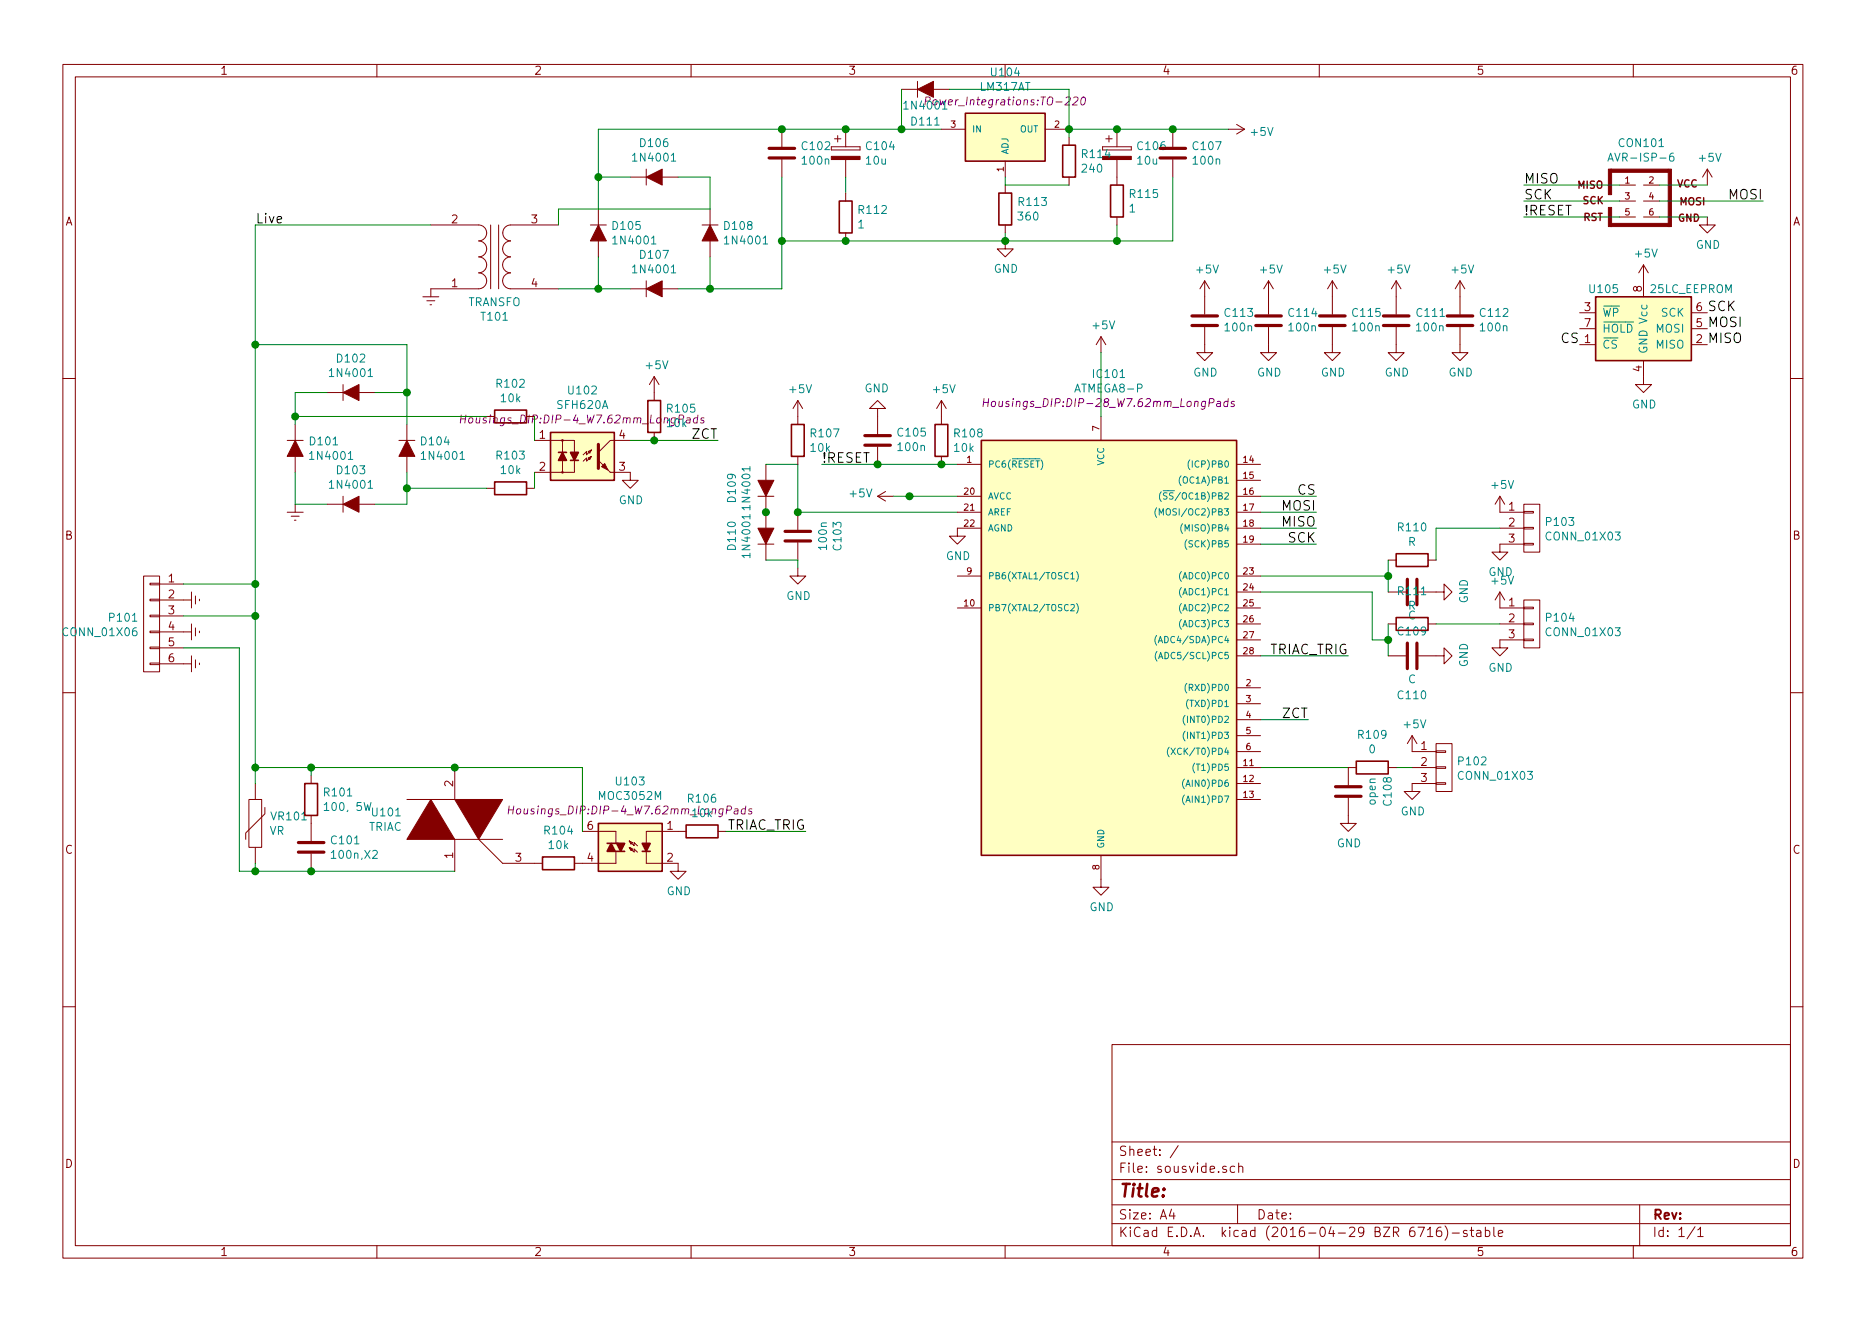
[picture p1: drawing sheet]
<svg xmlns="http://www.w3.org/2000/svg" width="297mm" height="210mm" viewBox="0 0 297 210" stroke-linecap="round" stroke-linejoin="round" font-family="sans-serif">
<g fill="none" stroke="#840000" stroke-width=".16">
<path d="M10 10.3h277v189.9h-277zM12 12.2h273v186.1h-273zM60 10.3v1.9M110 10.3v1.9M143.5 14.2h2.5M146 12.9v2.6M148.6 14.2h2.5M160 10.3v1.9M196.8 19.8l1.3 .8M210 10.3v1.9M260 10.3v1.9M68.6 35.8h7.6a1.27 1.27 0 0 1 1.3 1.3 1.27 1.27 0 0 1-1.3 1.2 1.27 1.27 0 0 1 1.3 1.3 1.27 1.27 0 0 1-1.3 1.3 1.27 1.27 0 0 1 1.3 1.3 1.27 1.27 0 0 1-1.3 1.2 1.27 1.27 0 0 1 1.3 1.3 1.27 1.27 0 0 1-1.3 1.3h-7.6v1.2"/>
<path d="M78.1 35.8v10.2M79.4 35.8v10.2M88.9 35.8h-7.6a1.27 1.27 0 0 0-1.3 1.3 1.27 1.27 0 0 0 1.3 1.2 1.27 1.27 0 0 0-1.3 1.3 1.27 1.27 0 0 0 1.3 1.3 1.27 1.27 0 0 0-1.3 1.3 1.27 1.27 0 0 0 1.3 1.2 1.27 1.27 0 0 0-1.3 1.3 1.27 1.27 0 0 0 1.3 1.3h7.6M94 35.8h2.5M95.2 33.3v2.5M95.2 38.3v2.6M100.3 28.2h2.6M102.9 26.9v2.6M105.4 28.2h2.5M111.8 35.8h2.5M113 33.3v2.5M113 38.3v2.6"/>
<path d="M124.5 20.6v2.8M124.5 25.4v2.8M132.3 23.9h4.6zM132.3 23.4h4.6zM132.8 22.1h1.1M133.3 21.6v1M134.6 20.6v2.8M134.6 25.4v2.8M134.6 30.7v1.3M134.6 37.1v1.2M136.9 23.4v.5zM149.9 20.6h3.8"/>
<path d="M160 38.3v1.3h1.3l-1.3 1.3-1.3-1.3h1.3M160 25.6v2.6M160 29.5v1.2M160 35.8v1.3M166.4 20.6h3.8M170.2 21.8v1.3M170.2 28.2v1.3M175.5 23.9h4.6zM175.5 23.4h4.6zM176 22.1h1M176.5 21.6v1M177.8 20.6v2.8"/>
<path d="M177.8 25.4v4.1M177.8 34.5v1.3M180.1 23.4v.5zM186.7 20.6v2.8M186.7 25.4v2.8M195.6 20.6h2.5M198.1 20.6l-1.3 .7M257.8 29.5h2.5M257.8 32h2.5M257.8 34.5h2.5M261.6 29.5h2.6M261.6 32h2.6"/>
<path d="M261.6 34.5h2.6M271.8 34.5v1.3h1.2l-1.2 1.3-1.3-1.3h1.3M271.8 26.9l-.8 1.3M271.8 26.9v2.6M271.8 26.9l.7 1.3M67.3 47.2h2.5M67.9 47.9h1.3M68.5 48.5h.2M100.3 46h2.6M102.9 44.7v2.5M104.1 59.9v3.8M104.1 59.9l-.7 1.3"/>
<path d="M104.1 59.9l.8 1.3M105.4 46h2.5M175.3 53.6l-.8 1.3M175.3 53.6v2.5M175.3 53.6l.7 1.3M191.8 52.1v4h1.2l-1.2 1.3-1.3-1.3h1.3M191.8 44.7v5.3M191.8 44.7l-.8 1.3M191.8 44.7l.7 1.3M201.9 52.1v4h1.3l-1.3 1.3-1.2-1.3h1.2M201.9 44.7v5.3M201.9 44.7l-.7 1.3"/>
<path d="M201.9 44.7l.8 1.3M212.1 52.1v4h1.3l-1.3 1.3-1.3-1.3h1.3M212.1 44.7v5.3M212.1 44.7l-.8 1.3M212.1 44.7l.8 1.3M222.2 52.1v4h1.3l-1.3 1.3-1.2-1.3h1.2M222.2 44.7v5.3M222.2 44.7l-.7 1.3M222.2 44.7l.8 1.3M232.4 52.1v4h1.3l-1.3 1.3-1.3-1.3h1.3M232.4 44.7v5.3M232.4 44.7l-.8 1.3"/>
<path d="M232.4 44.7l.8 1.3M251.5 54.9h2.5M251.5 49.8h2.5M251.5 52.3h2.5M261.6 57.4v3.8h1.3l-1.3 1.3-1.3-1.3h1.3M261.6 42.2v5M261.6 42.2l-.7 1.2M261.6 42.2l.8 1.2M269.2 54.9h2.6M269.2 49.8h2.6M269.2 52.3h2.6M10 60.2h2"/>
<path d="M45.7 70.1h2.6M47 67.6v2.5M47 72.6v2.6M52.1 62.5h2.5M54.6 61.2v2.5M54.6 79v2.5M57.1 62.5h2.6M63.5 70.1h2.5M64.8 67.6v2.5M64.8 72.6v2.6M77.5 77.7h1.2M83.8 77.7h1.3"/>
<path d="M85.1 70.1h6.3v1.9M89.5 70.1v1.9M89.5 73.3v1.9M91.4 73.3v1.9h-6.3M93.6 71.9l.5-.3-.2 .5zM94.1 71.6l-.7 .8v-.5l-.6 .5M94.1 72.6l-.2 .5-.3-.2 .5-.3-.7 .8v-.5l-.6 .5M97.2 75.2h3.1v1.2h1.3l-1.3 1.3-1.2-1.3h1.2M100.3 70.1h-3.1l-2 1.9M104.1 68.8v1.3M120.6 79h2.6M121.9 73.9v2.5"/>
<path d="M121.9 79v5.1M127 63.7v3.9M127 72.6v1.3M127 63.7l-.8 1.3M127 63.7l.8 1.3M139.7 65h1.3l-1.3-1.3-1.3 1.3h1.3v4.1M139.7 79l1.3 .8M139.7 79h2.5M139.7 71.1v2.8M141 78.2l-1.3 .8M149.9 63.7v3.9M149.9 72.6v1.3"/>
<path d="M149.9 63.7l-.8 1.3M149.9 63.7l.7 1.3M152.4 79h3.8M152.4 73.9h3.8M175.3 66.3v3.8M196.8 79h3.9M196.8 73.9h3.9M196.8 76.4h3.9M238.8 79v2.5h3.8M238.8 79l-.8 1.3M238.8 79l.7 1.3M285 60.2h2"/>
<path d="M22.9 91.7h2.5v15.2h-2.5zM23.9 97.9h1.5v.3h-1.5zM23.9 95.4h1.5v.2h-1.5zM23.9 92.8h1.5v.3h-1.5zM25.4 93h3.8M25.4 95.5h5.1M25.4 98h3.8M30.5 94.2v2.6M30.5 99.3v2.5M31.1 94.9v1.2M31.1 99.9v1.3M31.7 95.4v.2"/>
<path d="M45.7 81.5h2.6M46.4 82.2h1.2M46.9 82.8h.2M47 80.3v1.2M52.1 80.3h2.5M57.1 80.3h2.6M120.6 86.6h2.6M121.9 86.6v2.5M127 90.4v1.3h1.3l-1.3 1.3-1.3-1.3h1.3M127 81.5v2.8M127 86.4v2.7M152.4 81.5h3.8"/>
<path d="M152.4 91.7h3.8M152.4 96.8h3.8M156.2 84.1h-3.8v1.2h1.3l-1.3 1.3-1.3-1.3h1.3M196.8 81.5h3.9M196.8 86.6h3.9M196.8 94.2h3.9M196.8 99.3h3.9M196.8 91.7h3.9M196.8 96.8h3.9M196.8 84.1h3.9M221 89.1h1.2M221 94.2h2.8"/>
<path d="M221 99.3h1.2M225.8 94.2h4.1v-1.2l1.2 1.2-1.2 1.3v-1.3M227.3 89.1h1.3M227.3 99.3h1.3M238.8 99.3h3.8M238.8 94.2v2.6h3.8M238.8 84.1h3.8M238.8 94.2l-.8 1.3M238.8 94.2l.7 1.3M242.6 99.2h1.5v.2h-1.5zM242.6 96.6h1.5v.3h-1.5zM242.6 95.5h2.5v7.6h-2.5z"/>
<path d="M242.6 86.5h1.5v.2h-1.5zM242.6 83.9h1.5v.3h-1.5zM242.6 81.4h1.5v.3h-1.5zM242.6 80.3h2.5v7.6h-2.5zM242.6 86.6h-3.8v1.3h1.2l-1.2 1.2-1.3-1.2h1.3M10 110.3h2M23.9 105.5h1.5v.3h-1.5zM23.9 103h1.5v.2h-1.5zM23.9 100.5h1.5v.2h-1.5zM25.4 100.6h5.1M25.4 103.1h3.8M25.4 105.7h5.1"/>
<path d="M30.5 104.4v2.5M31.1 105v1.3M31.7 100.5v.2M31.7 105.5v.3M196.8 104.4h3.9M196.8 109.5h3.9M196.8 112h3.9M196.8 114.5h3.9M196.8 117.1h3.9M196.8 119.6h3.9M196.8 101.8h3.9M221 104.4h2.8"/>
<path d="M224.8 117.1v2.5h3.8M224.8 117.1l-.8 1.3M224.8 117.1l.8 1.3M225.8 104.4h4.1v-1.3l1.2 1.3-1.2 1.3v-1.3M228.6 119.5h1.5v.3h-1.5zM228.6 118.4h2.5v7.6h-2.5zM242.6 101.7h1.5v.3h-1.5zM242.6 101.8h-3.8v1.3h1.2l-1.2 1.3-1.3-1.3h1.3M285 110.3h2M39.6 127.2h2.1v7.7h-2.1zM40.6 124.7v2.5M40.6 134.9v2.5"/>
<path d="M42.2 128.5v1l-3.1 3.1v1M49.5 123.4v1.3M49.5 129.8v4.1M49.5 135.9v2.8M72.4 122.2v5h-7.6M76.2 133.6l3.8 3.8h6.4M80 133.6h-7.6v5.1M92.7 132.3h5.3v1.9M98 135.5v1.9h-6.6M100.2 133.9l.7 .7v-.5l.6 .5M100.2 133.9l.5 .2-.3 .3zM100.2 134.9l.2 .5 .3-.3-.5-.2 .7 .7v-.5l.6 .5"/>
<path d="M102.9 135.5v1.9h5v1.3h1.3l-1.3 1.2-1.2-1.2h1.2M109.2 132.3h-6.3v1.9M114.3 132.3h1.3M175.3 136.1v5.1h1.2l-1.2 1.3-1.3-1.3h1.3M196.8 127.2h3.9M196.8 122.2h3.9M196.8 124.7h3.9M214.6 127v4.1h1.3l-1.3 1.2-1.2-1.2h1.2M215.9 122.2h-1.3v2.8M221 122.2h1.2M224.8 122.2h3.8M228.6 124.6h1.5v.2h-1.5z"/>
<path d="M228.6 122h1.5v.3h-1.5zM228.6 124.7h-3.8v1.3h1.3l-1.3 1.2-1.3-1.2h1.3M10 160.2h2M177 166.3h108v32h-108zM285 160.2h2M60 198.3v1.9M110 198.3v1.9M160 198.3v1.9M177 194.8h108M177 191.8h108M177 187.8h108M177 181.8h108"/>
<path d="M186.5 192.5l-.4 1h1M186.8 193v1M187.6 182.3l-1.3 2M195.2 185.7a.37 .37 0 0 0-.6 .1l.1 .2 .5 .2 .1 .1-.3 .3-.4-.1M196.5 185.7l-.4-.1-.3 .3 .1 .6 .2 .1 .4-.1M197 191.8v3M197.2 185.7h.1a.37 .37 0 0 1 .5 .1v.8M197.2 185.1v1.5M210 198.3v1.9M225.7 195.3h1l-.6 1.5M227.2 195.8l.5-.5v1.5M227.2 196.8h.9"/>
<path d="M229.4 195.3a.62 .62 0 0 0-.7 .7v.5a.48 .48 0 0 0 .7 .2 .61 .61 0 0 0 0-.7l-.4-.1-.3 .3M230 195.1a1.71 1.71 0 0 1 0 2.3M231.2 196.3h1.1M233.5 195.9l-.4-.1-.2 .3a.5 .5 0 0 0 .6 .3v.3h-.6M234 195.8h.6M234.2 195.3v1.3l.1 .1 .3 .1M235.1 195.9h.6v.9M235.7 196.2l-.5 .1a.29 .29 0 0 0-.2 .2 .29 .29 0 0 0 .2 .3l.5-.1M236.4 195.9l.5-.1 .3 .3-.1 .6-.2 .1-.5-.1M236.4 195.3v1.5M237.8 195.3v1.3l.2 .2M238.5 196.3l.7-.1-.1-.3-.4-.1-.2 .2 .1 .7h.5"/>
<path d="M260 198.3v1.9M261 191.8v6.5M269.8 195.2l-1.2 2M270.3 195.8l.4-.5v1.5M270.3 196.8h.8"/>
<circle cx="89.5" cy="70.1" r=".13"/>
<circle cx="89.5" cy="75.2" r=".13"/>
</g>
<g fill="#840000" stroke="#840000" stroke-width=".16">
<path d="M72.4 127.2h7.6l-3.8 6.4z"/>
<path d="M68.6 127.2l3.8 6.4h-7.6z"/>
<path d="M95.2 73.3l2 1.9z"/>
<path d="M95.8 74.3l.5-.5 .5 1z"/>
<path d="M47 70.1l1.3 2.5h-2.6z"/>
<path d="M64.8 70.1l1.2 2.5h-2.5z"/>
<path d="M54.6 62.5l2.5-1.3v2.5z"/>
<path d="M54.6 80.3l2.5-1.3v2.5z"/>
<path d="M95.2 35.8l1.3 2.5h-2.5z"/>
<path d="M113 35.8l1.3 2.5h-2.5z"/>
<path d="M102.9 28.2l2.5-1.3v2.6z"/>
<path d="M102.9 46l2.5-1.3v2.5z"/>
<path d="M132.3 24.9h4.6v.5h-4.6z"/>
<path d="M175.5 24.9h4.6v.5h-4.6z"/>
<path d="M256.4 35.6h9.4v.5h-9.4z"/>
<path d="M256.4 26.9h9.2v.5h-9.2z"/>
<path d="M256 33h.5v3.1h-.5z"/>
<path d="M256 26.9h.5v4.1h-.5z"/>
<path d="M265.6 26.9h.5v9.2h-.5z"/>
<path d="M120.6 84.1h2.6l-1.3 2.5z"/>
<path d="M120.6 76.4h2.6l-1.3 2.6z"/>
<path d="M146 14.2l2.6-1.3v2.6z"/>
</g>
<g fill="#ffffc2" stroke="#ffffc2" stroke-width=".16">
<path d="M95.2 131.1h10.2v7.6h-10.2z"/>
<path d="M87.6 68.8h10.2v7.6h-10.2z"/>
<path d="M254 47.2h15.2v10.2h-15.2z"/>
<path d="M156.2 70.1h40.6v66h-40.6z"/>
<path d="M153.7 18h12.7v7.6h-12.7z"/>
</g>
<g fill="none" stroke="#840000" stroke-width=".25">
<path d="M153.7 18h12.7v7.6h-12.7zM133.6 32h2v5.1h-2zM159 30.7h2v5.1h-2zM169.2 23.1h2v5.1h-2zM176.8 29.5h2v5h-2zM254 47.2h15.2v10.2h-15.2zM78.7 65.3h5.1v2h-5.1zM78.7 76.7h5.1v2h-5.1zM87.6 68.8h10.2v7.6h-10.2zM88.9 72h1.3M90.8 73.3h1.3M103.1 63.7h2.1v5.1h-2.1z"/>
<path d="M126 67.6h2v5h-2zM148.8 67.6h2.1v5h-2.1zM156.2 70.1h40.6v66h-40.6zM222.2 88.1h5.1v2.1h-5.1zM222.2 98.3h5.1v2h-5.1zM48.5 124.7h2v5.1h-2zM86.4 136.4h5v2h-5zM95.2 131.1h10.2v7.6h-10.2zM96.6 134.2h1.8M97.7 135.5h1.7M102.2 135.5h1.3M109.2 131.3h5.1v2h-5.1z"/>
<path d="M215.9 121.2h5.1v2h-5.1z"/>
</g>
<g fill="#840000" stroke="#840000" stroke-width=".25">
<path d="M102.2 134.2h1.3l-.6 1.3z"/>
<path d="M98.2 134.2h1.2l-.6 1.3z"/>
<path d="M97.3 134.2l.6 1.3h-1.3z"/>
<path d="M89.5 72l.7 1.3h-1.3z"/>
<path d="M90.8 72h1.3l-.7 1.3z"/>
</g>
<g fill="none" stroke="#840084" stroke-width=".16">
<path d="M147.3 16.1l.6-.1 .2-.4-.2-.2h-.5l-.2 1.3M170.9 15.6l.5-.2 .2 .2v.2l-.1 .2-.8 .7h.8M172.2 15.6l.3-.2a.75 .75 0 0 1-.2 1.3l-.2-.2-.1-.3zM73.4 66.7h.7M73.4 66.1l-.1 1.2M74.2 66.1l-.2 1.2M109.3 66.5h.5v.8M109.9 66.8h-.5a.26 .26 0 0 0-.2 .3 .26 .26 0 0 0 .2 .2h.4M111 66.5h-.3l-.3 .2v.4l.1 .2h.4M111.1 66.1l-.2 1.2M112.1 66.5a.32 .32 0 0 0-.5 .2v.1l.3 .1 .2 .3-.2 .1h-.4M156.6 64.1h.7"/>
<path d="M156.6 63.4l-.1 1.3M157.4 63.4l-.2 1.3M193.8 63.9h.5l-.1 .8M194.3 64.2h-.4a.25 .25 0 0 0-.3 .3 .25 .25 0 0 0 .2 .2h.4M195.5 63.9h-.4l-.3 .2v.4l.1 .2h.5M195.5 63.4l-.1 1.3M196.5 63.9a.33 .33 0 0 0-.5 .2v.1l.4 .2 .1 .1-.2 .2h-.4M81 128.9h.7M81.1 128.3l-.2 1.3M81.8 128.3l-.2 1.3M117 128.8h.4v.8M117.5 129l-.4 .1a.26 .26 0 0 0-.2 .2 .26 .26 0 0 0 .1 .3l.4-.1"/>
<path d="M118.7 128.8l-.4-.1-.3 .3v.3l.1 .2h.5M118.7 128.3l-.1 1.3M119.7 128.8a.32 .32 0 0 0-.5 .1v.2h.3l.2 .3-.2 .2-.4-.1"/>
</g>
<g fill="none" stroke="#840000" stroke-width=".51">
<path d="M122.4 25.1h4.1M122.4 23.6h4.1M184.7 25.1h4M184.7 23.6h4M189.7 50.3h4.1M189.7 51.8h4.1M199.9 50.3h4.1M199.9 51.8h4.1M210.1 50.3h4M210.1 51.8h4M220.2 50.3h4.1M220.2 51.8h4.1"/>
<path d="M230.4 50.3h4M230.4 51.8h4M95.2 70.7v3.8M137.7 69.3h4M137.7 70.9h4M125 84.6h4M125 86.1h4M224 92.2v4.1M225.6 92.2v4.1M224 102.4v4M225.6 102.4v4M47.5 135.6h4.1"/>
<path d="M47.5 134.1h4.1M212.6 125.2h4.1M212.6 126.7h4.1"/>
</g>
<g fill="none" stroke="#008484" stroke-width=".16">
<path d="M103.7 38.8h.7M106.9 25.6h.7M121.5 38.8h.7M256 25.6l.4-1.2 .4 1.2M256.1 25.3h.6M266.4 24.4l-.4 .1a.87 .87 0 0 0 0 1.1l.4-.1v-.5l-.4-.1-.2 .2M58.6 59.9h.7M106.9 43.4h.7M55.4 73.1h.8M58.6 77.7h.7M73.2 73.1h.7M119.4 74.3v.7"/>
<path d="M184.9 78.3a1.2 1.2 0 0 0 0 1.5M185.2 78.1h.8M185.8 78.5h-.6v.3l.5 .2 .1 .2-.2 .2h-.4M188 75.7a1.13 1.13 0 0 0 0 1.6M189.4 73.2a1.2 1.2 0 0 0 0 1.5M119.4 81.9v.7M170.5 91.4l.2-.3v1M170.5 96.3l.3-.1 .2 .1v.2l-.6 .7h.6M170.5 92.1h.5M171.4 91a1.2 1.2 0 0 1 0 1.5M171.4 96.1a1.2 1.2 0 0 1 0 1.5M184.1 80.8a1.2 1.2 0 0 0 0 1.6"/>
<path d="M184.5 82v-1l.4 .7 .3-.7v1M188.1 91a1.13 1.13 0 0 0 0 1.5M188.1 93.5a1.13 1.13 0 0 0 0 1.6M188.1 96.1a1.13 1.13 0 0 0 0 1.5M188.1 98.6a1.13 1.13 0 0 0 0 1.5M188.2 83.4a1.2 1.2 0 0 0 0 1.5M188.9 85.9a1.2 1.2 0 0 0 0 1.5M184.1 101.1a1.2 1.2 0 0 0 0 1.6M184.2 103.7a1.2 1.2 0 0 0 0 1.5M184.4 102.3l.3-1 .4 1M184.4 104.8l.4-1 .3 1M184.5 102h.5"/>
<path d="M184.5 104.5h.5M186.1 118.9a1.2 1.2 0 0 0 0 1.6M186.4 119.1l.7 1M187.1 119.1l-.7 1M188.6 113.8a1.13 1.13 0 0 0 0 1.6M188.6 116.4a1.13 1.13 0 0 0 0 1.5M188.9 108.8a1.2 1.2 0 0 0 0 1.5M189.2 111.3a1.2 1.2 0 0 0 0 1.5M188.5 124a1.13 1.13 0 0 0 0 1.5M188.5 126.5a1.13 1.13 0 0 0 0 1.6M190.2 121.5a1.2 1.2 0 0 0 0 1.5"/>
</g>
<g fill="none" stroke="#008400" stroke-width=".16">
<path d="M143.5 14.2v6.4M151.1 14.2h19.1v7.6M68.6 35.8h-28v88.9M95.2 28.2h5.1M107.9 28.2h5.1v5.1h-24.1v2.5M124.5 28.2v17.8h-16.6M134.6 28.2v2.5M149.9 20.6h-54.7v12.7M160 28.2v1.3h10.2M160 37.1v1.2M170.2 20.6h25.4M177.8 35.8v2.5"/>
<path d="M186.7 28.2v10.1h-62.2M242.6 29.5h15.2M242.6 32h15.2M242.6 34.5h15.2M264.2 29.5h7.6M264.2 32h16.5M264.2 34.5h7.6M40.6 54.9h24.2v12.7M88.9 46h11.4M95.2 40.9v5.1M113 40.9v5.1M175.3 56.1v10.2"/>
<path d="M47 75.2v5.1h5.1M47 66.3h30.5M52.1 62.5h-5.1v5.1M59.7 62.5h5.1M64.8 75.2v5.1h-5.1M64.8 77.7h12.7M85.1 66.3v3.8M85.1 75.2v2.5M100.3 70.1h14M121.9 73.9h5.1v7.6h25.4M130.8 73.9h21.6M142.2 79h10.2"/>
<path d="M200.7 79h8.8M29.2 98h11.4M29.2 93h11.4M121.9 89.1h5.1v1.3M200.7 81.5h8.8M200.7 84.1h8.8M200.7 86.6h8.8M200.7 91.7h20.3M200.7 94.2h17.7v7.6h2.6M221 89.1v5.1M221 99.3v5.1M228.6 99.3h10.2"/>
<path d="M238.8 84.1h-10.2v5M29.2 103.1h8.9v35.6h34.3M200.7 114.5h7.6M200.7 104.4h13.9M40.6 122.2h52.1v10.1M40.6 137.4v1.3M49.5 122.2v1.2M115.6 132.3h12.7M200.7 122.2h13.9M222.2 122.2h2.6"/>
</g>
<g fill="#008400" stroke="#008400" stroke-width=".25">
<circle cx="95.3" cy="46" r=".51"/>
<circle cx="95.3" cy="28.2" r=".51"/>
<circle cx="113" cy="46" r=".51"/>
<circle cx="124.5" cy="20.6" r=".51"/>
<circle cx="134.6" cy="20.6" r=".51"/>
<circle cx="160" cy="38.3" r=".51"/>
<circle cx="186.7" cy="20.6" r=".51"/>
<circle cx="144.8" cy="79" r=".51"/>
<circle cx="149.9" cy="73.9" r=".51"/>
<circle cx="64.8" cy="77.7" r=".51"/>
<circle cx="47" cy="66.3" r=".51"/>
<circle cx="104.1" cy="70.1" r=".51"/>
<circle cx="72.4" cy="122.2" r=".51"/>
<circle cx="49.5" cy="122.2" r=".51"/>
<circle cx="49.5" cy="138.7" r=".51"/>
<circle cx="40.6" cy="122.2" r=".51"/>
<circle cx="40.6" cy="138.7" r=".51"/>
<circle cx="40.6" cy="93" r=".51"/>
<circle cx="40.6" cy="54.9" r=".51"/>
<circle cx="64.8" cy="62.5" r=".51"/>
<circle cx="139.7" cy="73.9" r=".51"/>
<circle cx="127" cy="81.5" r=".51"/>
<circle cx="121.9" cy="81.5" r=".51"/>
<circle cx="221" cy="91.7" r=".51"/>
<circle cx="221" cy="101.8" r=".51"/>
<circle cx="40.6" cy="98" r=".51"/>
<circle cx="177.8" cy="20.6" r=".51"/>
<circle cx="170.2" cy="20.6" r=".51"/>
<circle cx="143.5" cy="20.6" r=".51"/>
<circle cx="177.8" cy="38.3" r=".51"/>
<circle cx="124.5" cy="38.3" r=".51"/>
<circle cx="134.6" cy="38.3" r=".51"/>
</g>
<text font-size="2.8" fill="#840000" x="178" y="190.5">Title:</text>
<g font-size="2.1">
<text x="242.6" y="29.2">MISO</text>
<text x="40.6" y="35.6">Live</text>
<text x="242.6" y="31.7">SCK</text>
<text x="242.6" y="34.3">!RESET</text>
<text x="275.2" y="31.7">MOSI</text>
<text x="271.8" y="49.5">SCK</text>
<text x="271.8" y="52.1">MOSI</text>
<text x="248.5" y="54.6">CS</text>
<text x="271.8" y="54.6">MISO</text>
<text x="110.2" y="69.8">ZCT</text>
<text x="130.8" y="73.7">!RESET</text>
<text x="204.1" y="81.3">MOSI</text>
<text x="204.1" y="83.8">MISO</text>
<text x="206.6" y="78.7">CS</text>
<text x="205.1" y="86.4">SCK</text>
<text x="201.9" y="104.1">TRIAC_TRIG</text>
<text x="204.2" y="114.3">ZCT</text>
<text x="115.5" y="132.1">TRIAC_TRIG</text>
</g>
<g font-size="2.1" fill="#840000">
<text x="178" y="184">Sheet: /</text>
<text x="178" y="186.7">File: sousvide.sch</text>
<text x="178" y="196.9">KiCad E.D.A. kicad (2016-04-29 BZR 6716)-stable</text>
<text x="178" y="194.1">Size: A4</text>
<text x="200" y="194.1">Date:</text>
<text x="263" y="194.1">Rev:</text>
<text x="263" y="196.9">Id: 1/1</text>
</g>
<g font-size="1.8" fill="#840000">
<text x="35" y="11.9">1</text>
<text x="85" y="11.9">2</text>
<text x="135" y="11.9">3</text>
<text x="185" y="11.9">4</text>
<text x="235" y="11.9">5</text>
<text x="285" y="11.9">6</text>
<text x="127.8" y="23.9">C102</text>
<text x="10.4" y="35.9">A</text>
<text x="71.9" y="35.6">2</text>
<text x="84.6" y="35.6">3</text>
<text x="285.4" y="35.9">A</text>
<text x="71.9" y="45.7">1</text>
<text x="84.6" y="45.7">4</text>
<text x="261.4" y="46.5" transform="rotate(-90 261.4 46.5)">8</text>
<text x="252.2" y="49.5">3</text>
<text x="252.2" y="52.1">7</text>
<text x="270" y="52.1">5</text>
<text x="270" y="49.5">6</text>
<text x="252.2" y="54.6">1</text>
<text x="261.4" y="59.2" transform="rotate(-90 261.4 59.2)">4</text>
<text x="270" y="54.6">2</text>
<text x="74.8" y="67.4">Housings_DIP:DIP-4_W7.62mm_LongPads</text>
<text x="85.9" y="69.8">1</text>
<text x="98.6" y="69.8">4</text>
<text x="85.9" y="74.9">2</text>
<text x="98.6" y="74.9">3</text>
<text x="240.2" y="81.3">1</text>
<text x="240.2" y="83.8">2</text>
<text x="10.4" y="85.9">B</text>
<text x="240.2" y="86.4">3</text>
<text x="285.4" y="85.9">B</text>
<text x="26.8" y="92.7">1</text>
<text x="26.8" y="95.2">2</text>
<text x="26.8" y="97.8">3</text>
<text x="26.8" y="100.3">4</text>
<text x="240.2" y="96.5">1</text>
<text x="240.2" y="99.1">2</text>
<text x="240.2" y="101.6">3</text>
<text x="26.8" y="102.9">5</text>
<text x="26.8" y="105.4">6</text>
<text x="226.2" y="119.4">1</text>
<text x="72.1" y="125.2" transform="rotate(-90 72.1 125.2)">2</text>
<text x="226.2" y="121.9">2</text>
<text x="226.2" y="124.5">3</text>
<text x="10.4" y="135.9">C</text>
<text x="72.1" y="136.6" transform="rotate(-90 72.1 136.6)">1</text>
<text x="82.1" y="137.2">3</text>
<text x="93.5" y="137.2">4</text>
<text x="93.5" y="132.1">6</text>
<text x="106.2" y="132.1">1</text>
<text x="106.2" y="137.2">2</text>
<text x="285.4" y="135.9">C</text>
<text x="10.4" y="185.9">D</text>
<text x="285.4" y="185.9">D</text>
<text x="35" y="199.9">1</text>
<text x="85" y="199.9">2</text>
<text x="135" y="199.9">3</text>
<text x="185" y="199.9">4</text>
<text x="235" y="199.9">5</text>
<text x="285" y="199.9">6</text>
</g>
<g font-size="1.8" fill="#008484">
<text x="144.2" y="17.4">1N4001</text>
<text x="148.5" y="16.8">Power_Integrations:TO-220</text>
<text x="156.1" y="14.5">LM317AT</text>
<text x="157.9" y="12.2">U104</text>
<text x="102" y="23.4">D106</text>
<text x="138" y="23.9">C104</text>
<text x="145.2" y="20">D111</text>
<text x="181.2" y="23.9">C106</text>
<text x="190" y="23.9">C107</text>
<text x="199.2" y="21.6">+5V</text>
<text x="257.9" y="23.4">CON101</text>
<text x="101" y="25.7">1N4001</text>
<text x="127.8" y="26.2">100n</text>
<text x="137.9" y="26.2">10u</text>
<text x="172.4" y="25.2">R114</text>
<text x="172.4" y="27.5">240</text>
<text x="181.1" y="26.2">10u</text>
<text x="190.1" y="26.2">100n</text>
<text x="256.9" y="25.7">AVR-ISP-6</text>
<text x="270.6" y="25.7">+5V</text>
<text x="136.8" y="34.1">R112</text>
<text x="162.2" y="35.1">360</text>
<text x="162.3" y="32.8">R113</text>
<text x="179.8" y="33.8">1</text>
<text x="180" y="31.5">R115</text>
<text x="97.6" y="36.6">D105</text>
<text x="97.9" y="38.9">1N4001</text>
<text x="102" y="41.2">D107</text>
<text x="115.4" y="36.6">D108</text>
<text x="115.7" y="38.9">1N4001</text>
<text x="136.6" y="36.4">1</text>
<text x="260.4" y="41">+5V</text>
<text x="270" y="39.6">GND</text>
<text x="101" y="43.5">1N4001</text>
<text x="158.2" y="43.4">GND</text>
<text x="190.6" y="43.5">+5V</text>
<text x="200.7" y="43.5">+5V</text>
<text x="210.9" y="43.5">+5V</text>
<text x="221" y="43.5">+5V</text>
<text x="231.2" y="43.5">+5V</text>
<text x="253.2" y="46.7">U105</text>
<text x="262.8" y="46.7">25LC_EEPROM</text>
<text x="74.5" y="48.7">TRANSFO</text>
<text x="76.7" y="51">T101</text>
<text x="174" y="52.4">+5V</text>
<text x="195.1" y="50.4">C113</text>
<text x="195.1" y="52.8">100n</text>
<text x="205.3" y="50.4">C114</text>
<text x="205.3" y="52.8">100n</text>
<text x="215.4" y="50.4">C115</text>
<text x="215.5" y="52.8">100n</text>
<text x="225.6" y="52.8">100n</text>
<text x="225.7" y="50.4">C111</text>
<text x="235.7" y="50.4">C112</text>
<text x="235.8" y="52.8">100n</text>
<text x="255" y="50.4">WP</text>
<text x="255" y="53">HOLD</text>
<text x="263.7" y="53">MOSI</text>
<text x="264.5" y="50.4">SCK</text>
<text x="53.8" y="57.7">D102</text>
<text x="102.9" y="58.8">+5V</text>
<text x="189.9" y="59.9">GND</text>
<text x="200.1" y="59.9">GND</text>
<text x="210.3" y="59.9">GND</text>
<text x="220.4" y="59.9">GND</text>
<text x="230.6" y="59.9">GND</text>
<text x="255" y="55.5">CS</text>
<text x="262.3" y="56.4" transform="rotate(-90 262.3 56.4)">GND Vcc</text>
<text x="263.7" y="55.5">MISO</text>
<text x="52.8" y="60">1N4001</text>
<text x="79.2" y="61.7">R102</text>
<text x="79.8" y="64">10k</text>
<text x="88.8" y="65.1">SFH620A</text>
<text x="90.6" y="62.8">U102</text>
<text x="106.3" y="65.7">R105</text>
<text x="125.8" y="62.6">+5V</text>
<text x="137.6" y="62.5">GND</text>
<text x="148.6" y="62.6">+5V</text>
<text x="171.3" y="62.5">ATMEGA8-P</text>
<text x="174.2" y="60.2">IC101</text>
<text x="259.8" y="65">GND</text>
<text x="49.5" y="70.9">D101</text>
<text x="67.2" y="70.9">D104</text>
<text x="106.2" y="68">10k</text>
<text x="129.1" y="71.9">10k</text>
<text x="129.2" y="69.6">R107</text>
<text x="143" y="69.5">C105</text>
<text x="143.1" y="71.8">100n</text>
<text x="152" y="71.9">10k</text>
<text x="152" y="69.6">R108</text>
<text x="49.6" y="73.2">1N4001</text>
<text x="52.8" y="77.8">1N4001</text>
<text x="53.8" y="75.5">D103</text>
<text x="67.4" y="73.2">1N4001</text>
<text x="79.2" y="73.1">R103</text>
<text x="79.8" y="75.5">10k</text>
<text x="237.5" y="77.8">+5V</text>
<text x="98.5" y="80.3">GND</text>
<text x="117.1" y="79.8" transform="rotate(-90 117.1 79.8)">D109</text>
<text x="119.5" y="80.8" transform="rotate(-90 119.5 80.8)">1N4001</text>
<text x="135.4" y="79.2">+5V</text>
<text x="246.3" y="83.7">P103</text>
<text x="117.1" y="87.4" transform="rotate(-90 117.1 87.4)">D110</text>
<text x="119.5" y="88.4" transform="rotate(-90 119.5 88.4)">1N4001</text>
<text x="131.6" y="87.3" transform="rotate(-90 131.6 87.3)">100n</text>
<text x="134" y="87.4" transform="rotate(-90 134 87.4)">C103</text>
<text x="150.6" y="89.1">GND</text>
<text x="222.7" y="84.6">R110</text>
<text x="224.2" y="86.9">R</text>
<text x="246.4" y="86">CONN_01X03</text>
<text x="125.2" y="95.5">GND</text>
<text x="222.7" y="94.7">R111</text>
<text x="236.9" y="91.7">GND</text>
<text x="237.5" y="93.1">+5V</text>
<text x="10.3" y="101.3">CONN_01X06</text>
<text x="17.6" y="99">P101</text>
<text x="222.7" y="101.1">C109</text>
<text x="224.2" y="98.6">C</text>
<text x="224.2" y="97">R</text>
<text x="233.7" y="96.1" transform="rotate(-90 233.7 96.1)">GND</text>
<text x="246.3" y="99">P104</text>
<text x="246.4" y="101.3">CONN_01X03</text>
<text x="233.7" y="106.2" transform="rotate(-90 233.7 106.2)">GND</text>
<text x="236.9" y="106.9">GND</text>
<text x="222.7" y="111.3">C110</text>
<text x="224.2" y="108.8">C</text>
<text x="216.3" y="117.6">R109</text>
<text x="218" y="119.9">0</text>
<text x="223.6" y="115.9">+5V</text>
<text x="98.2" y="125">U103</text>
<text x="232.3" y="121.8">P102</text>
<text x="232.4" y="124.1">CONN_01X03</text>
<text x="43.3" y="130.6">VR101</text>
<text x="51.7" y="126.8">R101</text>
<text x="52" y="129.1">100, 5W</text>
<text x="59.4" y="129.9">U101</text>
<text x="95.6" y="127.3">MOC3052M</text>
<text x="109.7" y="127.8">R106</text>
<text x="110.3" y="130.1">10k</text>
<text x="219" y="128.1" transform="rotate(-90 219 128.1)">open</text>
<text x="221.5" y="128.1" transform="rotate(-90 221.5 128.1)">C108</text>
<text x="223" y="129.8">GND</text>
<text x="42.9" y="132.9">VR</text>
<text x="52.9" y="134.4">C101</text>
<text x="53.1" y="136.7">100n,X2</text>
<text x="58.7" y="132.3">TRIAC</text>
<text x="86.8" y="132.8">R104</text>
<text x="87.4" y="135.1">10k</text>
<text x="212.8" y="134.9">GND</text>
<text x="106.1" y="142.5">GND</text>
<text x="173.4" y="145">GND</text>
</g>
<g font-size="1.8" fill="#840084">
<text x="158.1" y="64.8">Housings_DIP:DIP-28_W7.62mm_LongPads</text>
<text x="82.4" y="129.6">Housings_DIP:DIP-4_W7.62mm_LongPads</text>
</g>
<g font-size="1.6" fill="#840000">
<text x="266.9" y="29.8">VCC</text>
<text x="251.1" y="30">MISO</text>
<text x="251.9" y="32.5">SCK</text>
<text x="252" y="35.1">RST</text>
<text x="267.1" y="35.3">GND</text>
<text x="267.4" y="32.7">MOSI</text>
</g>
<g font-size="1.4" fill="#840000">
<text x="151.4" y="20.3">3</text>
<text x="167.9" y="20.3">2</text>
<text x="159.8" y="27.3" transform="rotate(-90 159.8 27.3)">1</text>
<text x="258.7" y="29.2">1</text>
<text x="262.5" y="29.2">2</text>
<text x="258.7" y="31.7">3</text>
<text x="258.7" y="34.3">5</text>
<text x="262.5" y="31.7">4</text>
<text x="262.5" y="34.3">6</text>
<text x="175" y="68.6" transform="rotate(-90 175 68.6)">7</text>
<text x="153.9" y="73.7">1</text>
<text x="198" y="73.7">14</text>
<text x="198" y="76.2">15</text>
<text x="153.5" y="78.7">20</text>
<text x="153.5" y="81.3">21</text>
<text x="153.5" y="83.8">22</text>
<text x="198" y="78.7">16</text>
<text x="198" y="81.3">17</text>
<text x="198" y="83.8">18</text>
<text x="198" y="86.4">19</text>
<text x="153.9" y="91.4">9</text>
<text x="198" y="91.4">23</text>
<text x="198" y="94">24</text>
<text x="153.5" y="96.5">10</text>
<text x="198" y="96.5">25</text>
<text x="198" y="99.1">26</text>
<text x="198" y="101.6">27</text>
<text x="198" y="104.1">28</text>
<text x="198.4" y="109.2">2</text>
<text x="198.4" y="111.8">3</text>
<text x="198.4" y="114.3">4</text>
<text x="198.4" y="116.8">5</text>
<text x="198.4" y="119.4">6</text>
<text x="198" y="121.9">11</text>
<text x="198" y="124.5">12</text>
<text x="198" y="127">13</text>
<text x="175" y="138.4" transform="rotate(-90 175 138.4)">8</text>
</g>
<g font-size="1.4" fill="#008484">
<text x="154.7" y="21.1">IN</text>
<text x="162.4" y="21.1">OUT</text>
<text x="160.5" y="24.6" transform="rotate(-90 160.5 24.6)">ADJ</text>
<text x="157.2" y="74.4">PC6(RESET)</text>
<text x="175.8" y="74.1" transform="rotate(-90 175.8 74.1)">VCC</text>
<text x="188.2" y="77">(OC1A)PB1</text>
<text x="189.8" y="74.4">(ICP)PB0</text>
<text x="157.2" y="79.5">AVCC</text>
<text x="157.2" y="82">AREF</text>
<text x="185.2" y="82">(MOSI/OC2)PB3</text>
<text x="185.9" y="79.5">(SS/OC1B)PB2</text>
<text x="157.2" y="84.6">AGND</text>
<text x="188.5" y="84.6">(MISO)PB4</text>
<text x="189.2" y="87.1">(SCK)PB5</text>
<text x="157.2" y="92.2">PB6(XTAL1/TOSC1)</text>
<text x="188.3" y="92.2">(ADC0)PC0</text>
<text x="188.3" y="94.7">(ADC1)PC1</text>
<text x="157.2" y="97.3">PB7(XTAL2/TOSC2)</text>
<text x="188.3" y="97.3">(ADC2)PC2</text>
<text x="188.3" y="99.8">(ADC3)PC3</text>
<text x="184.9" y="102.4">(ADC4/SDA)PC4</text>
<text x="185.1" y="104.9">(ADC5/SCL)PC5</text>
<text x="189.2" y="110">(RXD)PD0</text>
<text x="189.3" y="112.5">(TXD)PD1</text>
<text x="189.1" y="115.1">(INT0)PD2</text>
<text x="189.1" y="117.6">(INT1)PD3</text>
<text x="187.1" y="120.1">(XCK/T0)PD4</text>
<text x="188.9" y="125.2">(AIN0)PD6</text>
<text x="190.5" y="122.7">(T1)PD5</text>
<text x="188.9" y="127.8">(AIN1)PD7</text>
<text x="175.8" y="135.1" transform="rotate(-90 175.8 135.1)">GND</text>
</g>
</svg>
